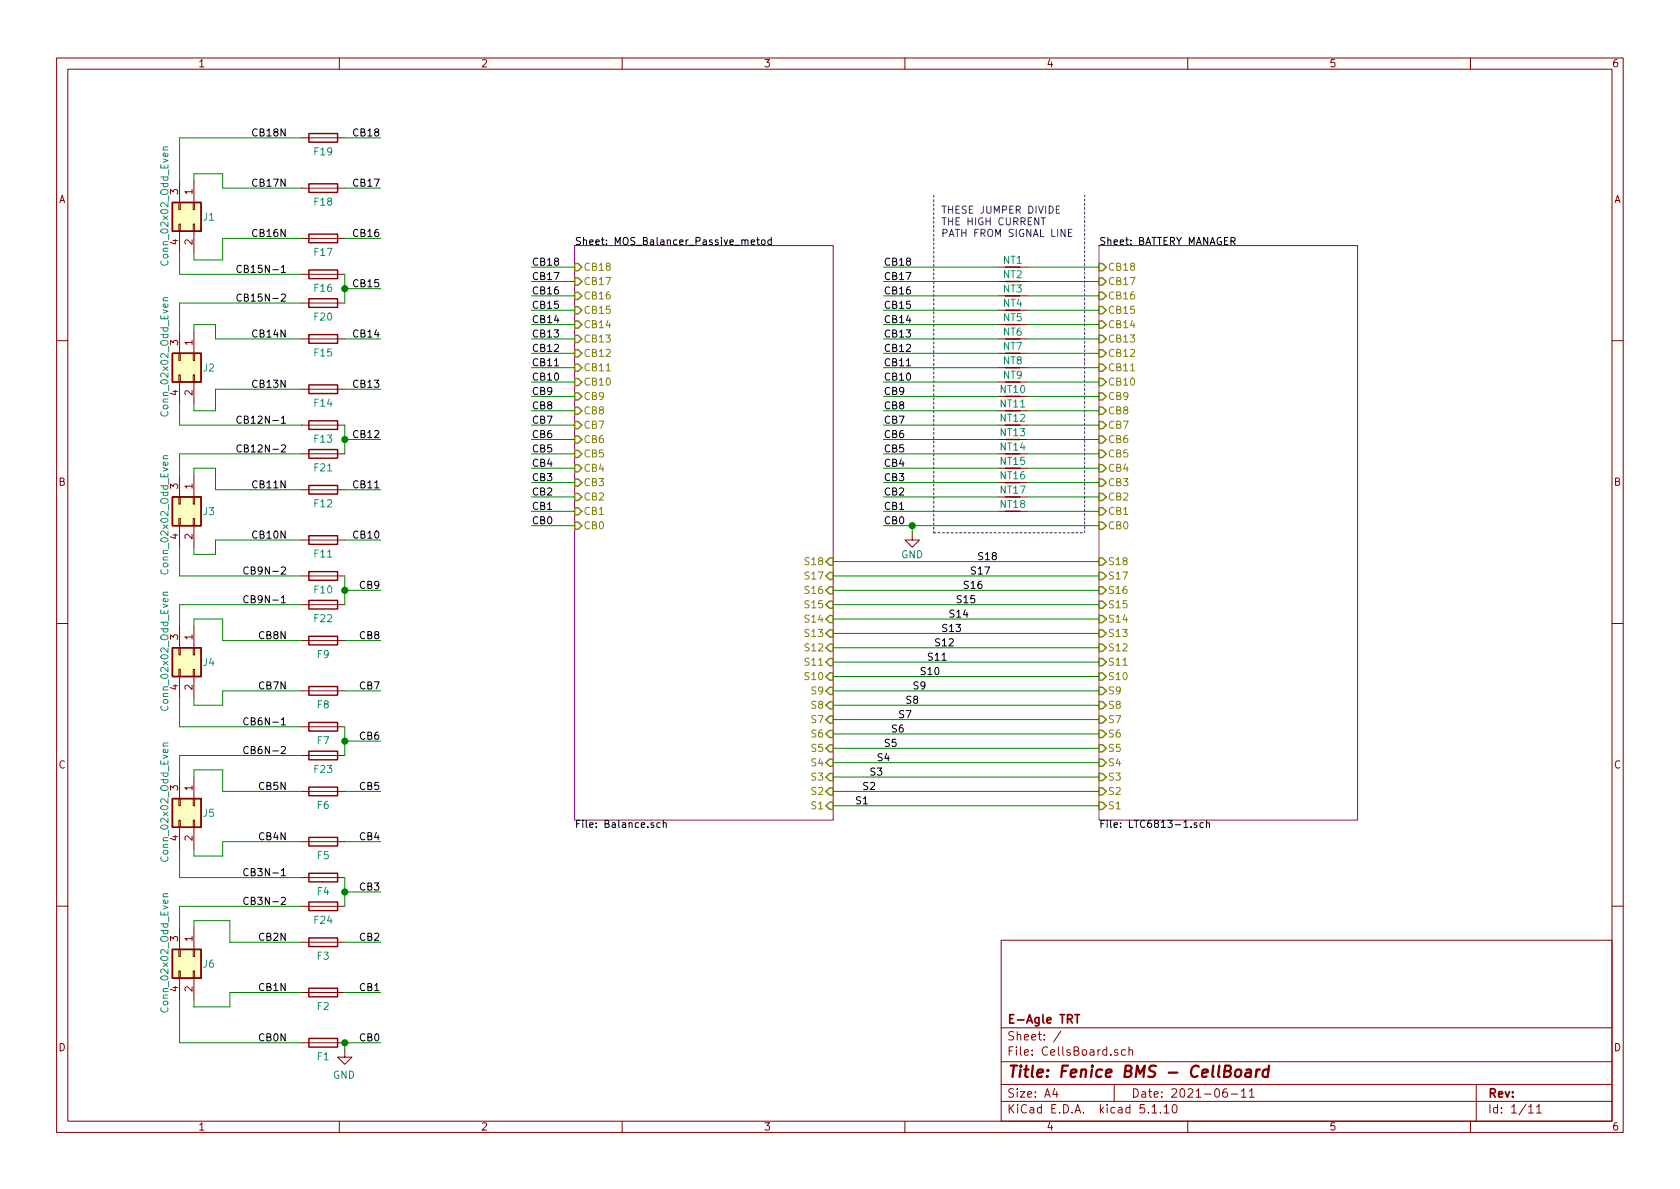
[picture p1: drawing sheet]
<svg xmlns="http://www.w3.org/2000/svg" width="297mm" height="210mm" viewBox="0 0 297 210" stroke-linecap="round" stroke-linejoin="round" font-family="sans-serif">
<g fill="none" stroke="#840000" stroke-width=".18">
<path d="M10 10.3h277v189.9h-277zM12 12.2h273v186.1h-273zM60 10.3v1.9M110 10.3v1.9M160 10.3v1.9M210 10.3v1.9M260 10.3v1.9M31.6 35.8h.3v1.3h-.3zM31.6 39.6h.3v1.3h-.3zM31.7 32v3.8M34.2 35.8h.2v1.3h-.2zM34.2 39.6h.2v1.3h-.2z"/>
<path d="M34.3 32v3.8M53.3 33.3h7.7M53.3 24.4h7.7M31.7 40.9v3.8M31.7 58.7v3.8M34.3 40.9v3.8M34.3 58.7v3.8M53.3 53.6h7.7M53.3 59.9h7.7M53.3 48.5h7.7M53.3 42.2h7.7M176.5 59.9h5.1"/>
<path d="M176.5 54.9h5.1M176.5 47.2h5.1M176.5 52.3h5.1M176.5 49.8h5.1M176.5 57.4h5.1M10 60.2h2M31.6 62.5h.3v1.2h-.3zM31.6 66.3h.3v1.3h-.3zM31.7 67.6v3.8M34.2 62.5h.2v1.2h-.2zM34.2 66.3h.2v1.3h-.2zM34.3 67.6v3.8"/>
<path d="M53.3 75.2h7.7M53.3 68.8h7.7M176.5 67.6h5.1M176.5 65h5.1M176.5 62.5h5.1M179.1 72.6h2.5M285 60.2h2M31.6 87.9h.3v1.2h-.3zM31.6 91.7h.3v1.3h-.3zM31.7 84.1v3.8M31.7 93v3.8M34.2 87.9h.2v1.2h-.2z"/>
<path d="M34.2 91.7h.2v1.3h-.2zM34.3 84.1v3.8M34.3 93v3.8M53.3 80.3h7.7M53.3 95.5h7.7M53.3 86.6h7.7M161.3 94.2v1.3h-1.3l1.3 1.3 1.3-1.3h-1.3M10 110.3h2M31.6 114.5h.3v1.3h-.3zM31.6 118.4h.3v1.2h-.3zM31.7 110.7v3.8M31.7 119.6v3.8"/>
<path d="M34.2 114.5h.2v1.3h-.2zM34.2 118.4h.2v1.2h-.2zM34.3 110.7v3.8M34.3 119.6v3.8M53.3 113.3h7.7M53.3 106.9h7.7M53.3 101.8h7.7M285 110.3h2M31.7 137.4v3.8M34.3 137.4v3.8M53.3 133.6h7.7M53.3 139.9h7.7"/>
<path d="M53.3 128.5h7.7M53.3 122.2h7.7M31.6 141.2h.3v1.3h-.3zM31.6 145h.3v1.3h-.3zM31.7 146.3v3.8M34.2 141.2h.2v1.3h-.2zM34.2 145h.2v1.3h-.2zM34.3 146.3v3.8M53.3 155.2h7.7M53.3 148.8h7.7M10 160.2h2M31.6 167.9h.3v1.3h-.3z"/>
<path d="M31.6 171.7h.3v1.3h-.3zM31.7 164.1v3.8M31.7 173v3.8M34.2 167.9h.2v1.3h-.2zM34.2 171.7h.2v1.3h-.2zM34.3 164.1v3.8M34.3 173v3.8M53.3 166.6h7.7M53.3 160.3h7.7M53.3 175.5h7.7M177 166.3h108v32h-108zM285 160.2h2"/>
<path d="M53.3 184.4h7.7M60 198.3v1.9M61 185.7v1.2h-1.3l1.3 1.3 1.2-1.3h-1.2M110 198.3v1.9M160 198.3v1.9M177 194.8h108M177 191.8h108M177 187.8h108M177 181.8h108M186.5 192.5l-.4 1h1M186.8 193v1M187.6 182.3l-1.3 2"/>
<path d="M197 191.8v3M197.6 185.7l-.3-.1-.2 .2v.2l.5 .2v.3h-.5M199 185.7l-.4-.1-.3 .3v.6l.3 .1 .4-.1M199.6 185.7l.2-.1 .4 .1 .1 .9M199.6 185.1v1.5M203.7 195.8l.4-.5v1.5M203.7 196.8h.8M205.2 196.7v.1M205.8 195.8l.4-.5v1.5M205.8 196.8h.9M207.5 195.4l.2-.1a.94 .94 0 0 1 0 1.5h-.1a1 1 0 0 1-.1-1.4zM210 198.3v1.9"/>
<path d="M216.9 192.5a.62 .62 0 0 0-.7 .7l.1 .7 .2 .1 .5-.1v-.5l-.1-.2-.4-.1-.3 .3M217.7 193.5h1.1M219.5 193l.4-.5v1.5M219.5 194h.8M220.9 193l.4-.5v1.5M220.9 194h.9M260 198.3v1.9M261 191.8v6.5M270.3 195.8l.4-.5v1.5M270.3 196.8h.8M271.7 195.8l.4-.5v1.5M271.7 196.8h.8"/>
</g>
<path d="M218.5 189.3a.53 .53 0 0 1 .6-.2 .53 .53 0 0 1 .4 .4l-.1 .6a.56 .56 0 0 1-.5 .4 .56 .56 0 0 1-.6-.4zM220.4 189.2h.7v1.2M221.2 189.6l-.7 .1a.4 .4 0 0 0-.3 .3 .4 .4 0 0 0 .2 .4l.7-.1M222.2 189.1l-.2 1.3M222.8 189.1a.54 .54 0 0 0-.7 .4M224.3 189.2a.68 .68 0 0 0-1 .3l-.1 .6 .2 .2 .2 .1 .6-.1M224.4 188.4l-.3 2" fill="none" stroke="#840000" stroke-width=".41"/>
<path d="M190 179.4h.9M190.5 179.4v1.5" fill="none" stroke="#840000" stroke-width=".3"/>
<path d="M101.6 43.4h45.7v101.6h-45.7zM194.3 43.4h45.7v101.6h-45.7z" fill="none" stroke="#840084" stroke-width=".18"/>
<g fill="none" stroke="#000" stroke-width=".18">
<path d="M42.7 52.1a.6 .6 0 0 0-.9 .4 .6 .6 0 0 0 .6 .8l.3-.2M42.7 47a.6 .6 0 0 0-.9 .4 .6 .6 0 0 0 .6 .8l.3-.1M132.8 42.8l.6-.1-.1-.2-.3-.1-.2 .2 .1 .6h.4M133.8 42.4h.5M134 42v1.1l.3 .2M134.7 42.5l.4-.1 .1 .1v.7l-.3 .1-.3-.3zM136.4 42.5l-.4-.1-.2 .2 .1 .6h.5M136.4 42v1.3M217.7 42.6h.6l.1-.2-.1-.3-.2-.1h-.4v1.3M218 42.6l.4 .7M42.7 78.8a.6 .6 0 0 0-.9 .4 .6 .6 0 0 0 .6 .7l.3-.1M42.7 73.7a.6 .6 0 0 0-.9 .4 .6 .6 0 0 0 .6 .7l.3-.1"/>
<path d="M98 64.7h.8M160.3 64.7h.7M43.9 105.5a.5 .5 0 0 0-.7 0 .5 .5 0 0 0-.1 .6 .45 .45 0 0 0 .2 .4 .45 .45 0 0 0 .6 0M43.9 100.4a.5 .5 0 0 0-.7 0 .5 .5 0 0 0-.1 .6 .45 .45 0 0 0 .2 .5 .45 .45 0 0 0 .6-.1M166.5 116.8h.8M43.9 132.1a.5 .5 0 0 0-.7 0 .5 .5 0 0 0-.1 .6 .45 .45 0 0 0 .2 .5 .45 .45 0 0 0 .6-.1M43.9 127a.5 .5 0 0 0-.7 .1 .5 .5 0 0 0-.1 .6 .45 .45 0 0 0 .2 .4 .45 .45 0 0 0 .6 0M43.9 158.8a.5 .5 0 0 0-.7 0 .5 .5 0 0 0-.1 .6 .45 .45 0 0 0 .2 .5 .45 .45 0 0 0 .6-.1M43.9 153.7a.5 .5 0 0 0-.7 0 .5 .5 0 0 0-.1 .6 .45 .45 0 0 0 .2 .5 .45 .45 0 0 0 .6-.1M115.6 145.5h-.3l-.2 .2v.1l.5 .2v.3h-.5M116.7 145.5h-.3l-.3 .2 .1 .6h.5M117.3 145.6l.1-.1h.4v.8"/>
<path d="M117.3 145.1v1.2M211.6 145.5h-.3l-.2 .2 .1 .1 .4 .2v.3h-.5M212.8 145.5h-.4l-.2 .2 .1 .6h.5M213.3 145.6l.2-.1h.3v.8M213.3 145.1v1.2"/>
</g>
<g fill="none" stroke="#848400" stroke-width=".25">
<path d="M101.6 59.3h.6l.7 .6-.7 .7h-.6zM101.6 56.8h.6l.7 .6-.7 .6h-.6zM101.6 54.2h.6l.7 .7-.7 .6h-.6zM101.6 51.7h.6l.7 .6-.7 .7h-.6zM101.6 49.1h.6l.7 .7-.7 .6h-.6zM101.6 46.6h.6l.7 .6-.7 .7h-.6zM194.3 59.3h.6l.7 .6-.7 .7h-.6zM194.3 56.8h.6l.7 .6-.7 .6h-.6zM194.3 54.2h.6l.7 .7-.7 .6h-.6zM194.3 51.7h.6l.7 .6-.7 .7h-.6zM194.3 49.1h.6l.7 .7-.7 .6h-.6zM194.3 46.6h.6l.7 .6-.7 .7h-.6z"/>
<path d="M101.6 79.6h.6l.7 .7-.7 .6h-.6zM101.6 77.1h.6l.7 .6-.7 .7h-.6zM101.6 74.5h.6l.7 .7-.7 .6h-.6zM101.6 72h.6l.7 .6-.7 .7h-.6zM101.6 69.5h.6l.7 .6-.7 .6h-.6zM101.6 66.9h.6l.7 .7-.7 .6h-.6zM101.6 64.4h.6l.7 .6-.7 .7h-.6zM101.6 61.8h.6l.7 .7-.7 .6h-.6zM194.3 79.6h.6l.7 .7-.7 .6h-.6zM194.3 77.1h.6l.7 .6-.7 .7h-.6zM194.3 74.5h.6l.7 .7-.7 .6h-.6zM194.3 72h.6l.7 .6-.7 .7h-.6z"/>
<path d="M194.3 69.5h.6l.7 .6-.7 .6h-.6zM194.3 66.9h.6l.7 .7-.7 .6h-.6zM194.3 64.4h.6l.7 .6-.7 .7h-.6zM194.3 61.8h.6l.7 .7-.7 .6h-.6zM101.6 92.3h.6l.7 .7-.7 .6h-.6zM101.6 89.8h.6l.7 .6-.7 .7h-.6zM101.6 87.2h.6l.7 .7-.7 .6h-.6zM101.6 84.7h.6l.7 .6-.7 .7h-.6zM101.6 82.2h.6l.7 .6-.7 .6h-.6zM146.7 98.7h.6v1.2h-.6l-.7-.6zM194.3 98.7h.6l.7 .6-.7 .6h-.6zM194.3 92.3h.6l.7 .7-.7 .6h-.6z"/>
<path d="M194.3 89.8h.6l.7 .6-.7 .7h-.6zM194.3 87.2h.6l.7 .7-.7 .6h-.6zM194.3 84.7h.6l.7 .6-.7 .7h-.6zM194.3 82.2h.6l.7 .6-.7 .6h-.6zM146 119.6l.7-.6h.6v1.3h-.6zM146 112l.7-.6h.6v1.2h-.6zM146 106.9l.7-.6h.6v1.3h-.6zM146 101.8l.7-.6h.6v1.3h-.6zM146.7 116.5h.6v1.2h-.6l-.7-.6zM146.7 113.9h.6v1.3h-.6l-.7-.7zM146.7 108.8h.6v1.3h-.6l-.7-.6zM146.7 103.8h.6v1.2h-.6l-.7-.6z"/>
<path d="M194.3 119h.6l.7 .6-.7 .7h-.6zM194.3 116.5h.6l.7 .6-.7 .6h-.6zM194.3 113.9h.6l.7 .6-.7 .7h-.6zM194.3 111.4h.6l.7 .6-.7 .6h-.6zM194.3 108.8h.6l.7 .7-.7 .6h-.6zM194.3 106.3h.6l.7 .6-.7 .7h-.6zM194.3 103.8h.6l.7 .6-.7 .6h-.6zM194.3 101.2h.6l.7 .6-.7 .7h-.6zM146 134.9l.7-.7h.6v1.3h-.6zM146 124.7l.7-.6h.6v1.2h-.6zM146.7 139.3h.6v1.3h-.6l-.7-.7zM146.7 136.8h.6v1.2h-.6l-.7-.6z"/>
<path d="M146.7 131.7h.6v1.3h-.6l-.7-.7zM146.7 129.2h.6v1.2h-.6l-.7-.6zM146.7 126.6h.6v1.3h-.6l-.7-.7zM146.7 121.5h.6v1.3h-.6l-.7-.6zM194.3 139.3h.6l.7 .6-.7 .7h-.6zM194.3 136.8h.6l.7 .6-.7 .6h-.6zM194.3 134.2h.6l.7 .7-.7 .6h-.6zM194.3 131.7h.6l.7 .6-.7 .7h-.6zM194.3 129.2h.6l.7 .6-.7 .6h-.6zM194.3 126.6h.6l.7 .6-.7 .7h-.6zM194.3 124.1h.6l.7 .6-.7 .6h-.6zM194.3 121.5h.6l.7 .7-.7 .6h-.6z"/>
<path d="M146.7 141.9h.6v1.2h-.6l-.7-.6zM194.3 141.9h.6l.7 .6-.7 .6h-.6z"/>
</g>
<path d="M107.2 65.6h.7M199.9 65.6h.7M198.6 117.6h.7" fill="none" stroke="#848400" stroke-width=".18"/>
<g fill="none" stroke="#840000" stroke-width=".25">
<path d="M30.5 35.8h5.1v5.1h-5.1zM54.6 32.5h5.1v1.5h-5.1zM54.6 23.6h5.1v1.5h-5.1zM54.6 52.8h5.1v1.6h-5.1zM54.6 59.2h5.1v1.5h-5.1zM54.6 47.7h5.1v1.6h-5.1zM54.6 41.4h5.1v1.5h-5.1zM30.5 62.5h5.1v5.1h-5.1zM54.6 79.5h5.1v1.5h-5.1zM54.6 74.4h5.1v1.5h-5.1zM54.6 68.1h5.1v1.5h-5.1zM30.5 87.9h5.1v5.1h-5.1z"/>
<path d="M54.6 94.7h5.1v1.6h-5.1zM54.6 85.8h5.1v1.6h-5.1zM30.5 114.5h5.1v5.1h-5.1zM54.6 112.5h5.1v1.5h-5.1zM54.6 106.2h5.1v1.5h-5.1zM54.6 101.1h5.1v1.5h-5.1zM54.6 132.8h5.1v1.6h-5.1zM54.6 139.2h5.1v1.5h-5.1zM54.6 127.8h5.1v1.5h-5.1zM54.6 121.4h5.1v1.5h-5.1zM30.5 141.2h5.1v5.1h-5.1zM54.6 154.4h5.1v1.6h-5.1z"/>
<path d="M54.6 148.1h5.1v1.5h-5.1zM54.6 159.5h5.1v1.5h-5.1zM30.5 167.9h5.1v5.1h-5.1zM54.6 165.9h5.1v1.5h-5.1zM54.6 174.7h5.1v1.6h-5.1zM54.6 183.6h5.1v1.6h-5.1z"/>
</g>
<g fill="#ffffc2" stroke="#ffffc2" stroke-width=".18">
<path d="M30.5 35.8h5.1v5.1h-5.1z"/>
<path d="M30.5 167.9h5.1v5.1h-5.1z"/>
<path d="M30.5 62.5h5.1v5.1h-5.1z"/>
<path d="M30.5 141.2h5.1v5.1h-5.1z"/>
<path d="M30.5 87.9h5.1v5.1h-5.1z"/>
<path d="M30.5 114.5h5.1v5.1h-5.1z"/>
</g>
<path d="M28.9 26.5h.8M29.7 26h-.8v.3l.1 .2M28.9 53.2h.8M29.7 52.6l-.8 .1v.3l.1 .2M28.9 81.1h.8M29.7 80.6h-.8v.3l.1 .2M28.9 105.3h.8M29.7 104.7l-.8 .1v.3l.1 .2M28.9 131.9h.8M29.7 131.4h-.8v.3l.1 .2M28.9 158.6h.8M29.7 158.1h-.8v.3l.1 .2" fill="none" stroke="#008484" stroke-width=".18"/>
<path d="M165.1 34.5v59.7M165.1 94.2h26.7M191.8 94.2v-59.7" fill="none" stroke="#0000c2" stroke-width=".18" stroke-dasharray=".4 .4"/>
<g fill="none" stroke="#008400" stroke-width=".18">
<path d="M34.3 32v-1.3h5.1v2.6h13.9M53.3 24.4h-21.6v7.6M61 33.3h6.3M61 24.4h6.3M31.7 44.7v3.8h21.6M34.3 58.7v-1.3h3.8v2.5h15.2M53.3 53.6h-21.6v5.1M53.3 42.2h-13.9v3.8h-5.1v-1.3M61 59.9h6.3M61 51h6.3M61 42.2h6.3M61 48.5v5.1"/>
<path d="M94 59.9h7.6M94 57.4h7.6M94 47.2h7.6M94 54.9h7.6M94 52.3h7.6M94 49.8h7.6M156.2 59.9h20.3M156.2 57.4h20.3M156.2 47.2h20.3M156.2 54.9h20.3M156.2 52.3h20.3M156.2 49.8h20.3"/>
<path d="M181.6 59.9h12.7M181.6 57.4h12.7M181.6 47.2h12.7M181.6 54.9h12.7M181.6 52.3h12.7M181.6 49.8h12.7M31.7 71.4v3.8h21.6M53.3 68.8h-15.2v3.8h-3.8v-1.2M61 77.7h6.3M61 68.8h6.3M61 75.2v5.1M94 77.7h7.6"/>
<path d="M94 75.2h7.6M94 72.6h7.6M94 70.1h7.6M94 67.6h7.6M94 65h7.6M94 62.5h7.6M156.2 77.7h20.3M156.2 75.2h20.3M156.2 72.6h20.3M156.2 70.1h20.3M156.2 67.6h20.3M156.2 65h20.3"/>
<path d="M156.2 62.5h20.3M181.6 77.7h12.7M181.6 75.2h12.7M181.6 72.6h12.7M181.6 70.1h12.7M181.6 67.6h12.7M181.6 65h12.7M181.6 62.5h12.7M31.7 96.8v5h21.6M34.3 84.1v-1.3h3.8v3.8h15.2M53.3 80.3h-21.6v3.8M53.3 95.5h-15.2v2.5h-3.8v-1.2"/>
<path d="M61 95.5h6.3M61 86.6h6.3M94 93h7.6M94 80.3h7.6M94 90.4h7.6M94 82.8h7.6M94 85.3h7.6M94 87.9h7.6M147.3 99.3h47M156.2 93h38.1M156.2 80.3h20.3M156.2 90.4h20.3"/>
<path d="M156.2 82.8h20.3M156.2 85.3h20.3M156.2 87.9h20.3M161.3 93v1.2M181.6 80.3h12.7M181.6 90.4h12.7M181.6 82.8h12.7M181.6 85.3h12.7M181.6 87.9h12.7M34.3 110.7v-1.2h5.1v3.8h13.9M53.3 106.9h-21.6v3.8M61 113.3h6.3"/>
<path d="M61 104.4h6.3M61 101.8v5.1M147.3 104.4h47M147.3 106.9h47M147.3 101.8h47M147.3 109.5h47M147.3 119.6h47M147.3 117.1h47M147.3 114.5h47M147.3 112h47M31.7 123.4v5.1h21.6M34.3 137.4v-1.3h5.1v3.8h13.9"/>
<path d="M53.3 133.6h-21.6v3.8M53.3 122.2h-13.9v2.5h-5.1v-1.3M61 139.9h6.3M61 131.1h6.3M61 122.2h6.3M61 128.5v5.1M147.3 139.9h47M147.3 122.2h47M147.3 124.7h47M147.3 137.4h47M147.3 134.9h47M147.3 132.3h47"/>
<path d="M147.3 129.8h47M147.3 127.2h47M31.7 150.1v5.1h21.6M53.3 148.8h-13.9v2.6h-5.1v-1.3M61 148.8h6.3M61 155.2v5.1M61 157.7h6.3M147.3 142.5h47M31.7 176.8v7.6h21.6M34.3 164.1v-1.3h6.3v3.8h12.7M53.3 175.5h-12.7v2.5h-6.3v-1.2M53.3 160.3h-21.6v3.8"/>
<path d="M61 175.5h6.3M61 166.6h6.3M67.3 184.4h-6.3v1.3"/>
</g>
<path d="M184.1 38.5h.7M186.8 37.1h.4M187.4 36.4h-.6v1.3h.6M188.9 41.2h.5M189.5 40.6h-.6v1.2h.6" fill="none" stroke="#0000c2" stroke-width=".18"/>
<g fill="#008400" stroke="#008400" stroke-width=".25">
<circle cx="61" cy="184.4" r=".51"/>
<circle cx="161.3" cy="93" r=".51"/>
<circle cx="61" cy="77.7" r=".51"/>
<circle cx="61" cy="157.7" r=".51"/>
<circle cx="61" cy="104.4" r=".51"/>
<circle cx="61" cy="51" r=".51"/>
<circle cx="61" cy="131.1" r=".51"/>
</g>
<text font-size="2.8" fill="#840000" x="178" y="190.5">Title: Fenice BMS - CellBoard</text>
<g font-size="2.1" fill="#840000">
<text x="178" y="184">Sheet: /</text>
<text x="178" y="181">E-Agle TRT</text>
<text x="178" y="186.7">File: CellsBoard.sch</text>
<text x="178" y="196.9">KiCad E.D.A. kicad 5.1.10</text>
<text x="178" y="194.1">Size: A4</text>
<text x="200" y="194.1">Date: 2021-06-11</text>
<text x="263" y="194.1">Rev:</text>
<text x="263" y="196.9">Id: 1/11</text>
</g>
<g font-size="1.8" fill="#840000">
<text x="35" y="11.9">1</text>
<text x="85" y="11.9">2</text>
<text x="135" y="11.9">3</text>
<text x="185" y="11.9">4</text>
<text x="235" y="11.9">5</text>
<text x="285" y="11.9">6</text>
<text x="10.4" y="35.9">A</text>
<text x="31.5" y="34.4" transform="rotate(-90 31.5 34.4)">3</text>
<text x="34" y="34.4" transform="rotate(-90 34 34.4)">1</text>
<text x="285.4" y="35.9">A</text>
<text x="31.5" y="43.3" transform="rotate(-90 31.5 43.3)">4</text>
<text x="34" y="43.3" transform="rotate(-90 34 43.3)">2</text>
<text x="31.5" y="61.1" transform="rotate(-90 31.5 61.1)">3</text>
<text x="34" y="61.1" transform="rotate(-90 34 61.1)">1</text>
<text x="31.5" y="69.9" transform="rotate(-90 31.5 69.9)">4</text>
<text x="34" y="69.9" transform="rotate(-90 34 69.9)">2</text>
<text x="10.4" y="85.9">B</text>
<text x="31.5" y="86.5" transform="rotate(-90 31.5 86.5)">3</text>
<text x="34" y="86.5" transform="rotate(-90 34 86.5)">1</text>
<text x="285.4" y="85.9">B</text>
<text x="31.5" y="95.3" transform="rotate(-90 31.5 95.3)">4</text>
<text x="34" y="95.3" transform="rotate(-90 34 95.3)">2</text>
<text x="31.5" y="113.1" transform="rotate(-90 31.5 113.1)">3</text>
<text x="34" y="113.1" transform="rotate(-90 34 113.1)">1</text>
<text x="31.5" y="122" transform="rotate(-90 31.5 122)">4</text>
<text x="34" y="122" transform="rotate(-90 34 122)">2</text>
<text x="10.4" y="135.9">C</text>
<text x="285.4" y="135.9">C</text>
<text x="31.5" y="139.8" transform="rotate(-90 31.5 139.8)">3</text>
<text x="34" y="139.8" transform="rotate(-90 34 139.8)">1</text>
<text x="31.5" y="148.7" transform="rotate(-90 31.5 148.7)">4</text>
<text x="34" y="148.7" transform="rotate(-90 34 148.7)">2</text>
<text x="31.5" y="166.5" transform="rotate(-90 31.5 166.5)">3</text>
<text x="34" y="166.5" transform="rotate(-90 34 166.5)">1</text>
<text x="31.5" y="175.4" transform="rotate(-90 31.5 175.4)">4</text>
<text x="34" y="175.4" transform="rotate(-90 34 175.4)">2</text>
<text x="10.4" y="185.9">D</text>
<text x="285.4" y="185.9">D</text>
<text x="35" y="199.9">1</text>
<text x="85" y="199.9">2</text>
<text x="135" y="199.9">3</text>
<text x="185" y="199.9">4</text>
<text x="235" y="199.9">5</text>
<text x="285" y="199.9">6</text>
</g>
<g font-size="1.8">
<text x="45" y="24.1">CB18N</text>
<text x="62.8" y="24.1">CB18</text>
<text x="45" y="33">CB17N</text>
<text x="62.8" y="33">CB17</text>
<text x="45" y="41.9">CB16N</text>
<text x="62.8" y="41.9">CB16</text>
<text x="94" y="47">CB18</text>
<text x="101.6" y="43.3">Sheet: MOS_Balancer_Passive_metod</text>
<text x="156.2" y="47">CB18</text>
<text x="194.3" y="43.3">Sheet: BATTERY MANAGER</text>
<text x="43.4" y="53.3">CB15N-2</text>
<text x="43.4" y="48.3">CB15N-1</text>
<text x="62.8" y="50.8">CB15</text>
<text x="94" y="49.5">CB17</text>
<text x="94" y="52.1">CB16</text>
<text x="156.2" y="52.1">CB16</text>
<text x="156.2" y="49.5">CB17</text>
<text x="45" y="59.7">CB14N</text>
<text x="62.8" y="59.7">CB14</text>
<text x="94" y="54.6">CB15</text>
<text x="94" y="59.7">CB13</text>
<text x="94" y="57.1">CB14</text>
<text x="156.2" y="59.7">CB13</text>
<text x="156.2" y="57.1">CB14</text>
<text x="156.2" y="54.6">CB15</text>
<text x="94" y="64.8">CB11</text>
<text x="94" y="62.2">CB12</text>
<text x="156.2" y="62.2">CB12</text>
<text x="156.2" y="64.8">CB11</text>
<text x="45" y="68.6">CB13N</text>
<text x="62.8" y="68.6">CB13</text>
<text x="94" y="69.8">CB9</text>
<text x="94" y="67.3">CB10</text>
<text x="156.2" y="69.8">CB9</text>
<text x="156.2" y="67.3">CB10</text>
<text x="43.4" y="74.9">CB12N-1</text>
<text x="62.8" y="77.5">CB12</text>
<text x="94" y="77.5">CB6</text>
<text x="94" y="74.9">CB7</text>
<text x="94" y="72.4">CB8</text>
<text x="156.2" y="77.5">CB6</text>
<text x="156.2" y="74.9">CB7</text>
<text x="156.2" y="72.4">CB8</text>
<text x="43.4" y="80">CB12N-2</text>
<text x="94" y="82.5">CB4</text>
<text x="94" y="80">CB5</text>
<text x="156.2" y="82.5">CB4</text>
<text x="156.2" y="80">CB5</text>
<text x="45" y="86.4">CB11N</text>
<text x="62.8" y="86.4">CB11</text>
<text x="94" y="87.6">CB2</text>
<text x="94" y="85.1">CB3</text>
<text x="156.2" y="87.6">CB2</text>
<text x="156.2" y="85.1">CB3</text>
<text x="45" y="95.2">CB10N</text>
<text x="62.8" y="95.2">CB10</text>
<text x="94" y="90.2">CB1</text>
<text x="94" y="92.7">CB0</text>
<text x="156.2" y="90.2">CB1</text>
<text x="156.2" y="92.7">CB0</text>
<text x="44.4" y="101.6">CB9N-2</text>
<text x="171.4" y="101.6">S17</text>
<text x="172.7" y="99.1">S18</text>
<text x="44.4" y="106.7">CB9N-1</text>
<text x="63.8" y="104.1">CB9</text>
<text x="168.9" y="106.7">S15</text>
<text x="170.2" y="104.1">S16</text>
<text x="46" y="113">CB8N</text>
<text x="63.8" y="113">CB8</text>
<text x="166.4" y="111.8">S13</text>
<text x="167.6" y="109.2">S14</text>
<text x="162.6" y="119.4">S10</text>
<text x="163.8" y="116.8">S11</text>
<text x="165.1" y="114.3">S12</text>
<text x="46" y="121.9">CB7N</text>
<text x="63.8" y="121.9">CB7</text>
<text x="160" y="124.5">S8</text>
<text x="161.3" y="121.9">S9</text>
<text x="44.4" y="128.3">CB6N-1</text>
<text x="63.8" y="130.8">CB6</text>
<text x="157.5" y="129.5">S6</text>
<text x="158.7" y="127">S7</text>
<text x="44.4" y="133.3">CB6N-2</text>
<text x="153.7" y="137.2">S3</text>
<text x="154.9" y="134.6">S4</text>
<text x="156.2" y="132.1">S5</text>
<text x="46" y="139.7">CB5N</text>
<text x="63.8" y="139.7">CB5</text>
<text x="151.1" y="142.2">S1</text>
<text x="152.4" y="139.7">S2</text>
<text x="46" y="148.6">CB4N</text>
<text x="63.8" y="148.6">CB4</text>
<text x="101.6" y="146.4">File: Balance.sch</text>
<text x="194.3" y="146.4">File: LTC6813-1.sch</text>
<text x="44.4" y="154.9">CB3N-1</text>
<text x="44.4" y="160">CB3N-2</text>
<text x="63.8" y="157.5">CB3</text>
<text x="46" y="166.4">CB2N</text>
<text x="63.8" y="166.4">CB2</text>
<text x="46" y="175.3">CB1N</text>
<text x="63.8" y="175.3">CB1</text>
<text x="46" y="184.1">CB0N</text>
<text x="63.8" y="184.1">CB0</text>
</g>
<g font-size="1.8" fill="#008484">
<text x="55.6" y="27.5">F19</text>
<text x="36" y="39">J1</text>
<text x="55.6" y="36.4">F18</text>
<text x="29.8" y="46.5" transform="rotate(-90 29.8 46.5)">Conn_02x02_Odd_Even</text>
<text x="55.6" y="45.3">F17</text>
<text x="177.4" y="46.7">NT1</text>
<text x="55.6" y="51.6">F16</text>
<text x="177.4" y="51.7">NT3</text>
<text x="177.4" y="49.2">NT2</text>
<text x="55.6" y="56.7">F20</text>
<text x="177.4" y="59.4">NT6</text>
<text x="177.4" y="54.3">NT4</text>
<text x="177.4" y="56.8">NT5</text>
<text x="36" y="65.7">J2</text>
<text x="55.6" y="63">F15</text>
<text x="177.4" y="64.4">NT8</text>
<text x="177.4" y="61.9">NT7</text>
<text x="55.6" y="71.9">F14</text>
<text x="176.9" y="69.5">NT10</text>
<text x="177.4" y="67">NT9</text>
<text x="29.8" y="73.1" transform="rotate(-90 29.8 73.1)">Conn_02x02_Odd_Even</text>
<text x="176.9" y="77.1">NT13</text>
<text x="176.9" y="74.6">NT12</text>
<text x="176.9" y="72.1">NT11</text>
<text x="55.6" y="83.4">F21</text>
<text x="55.6" y="78.3">F13</text>
<text x="176.9" y="82.2">NT15</text>
<text x="176.9" y="79.7">NT14</text>
<text x="55.6" y="89.7">F12</text>
<text x="176.9" y="89.8">NT18</text>
<text x="176.9" y="87.3">NT17</text>
<text x="176.9" y="84.8">NT16</text>
<text x="36" y="91.1">J3</text>
<text x="29.8" y="101.1" transform="rotate(-90 29.8 101.1)">Conn_02x02_Odd_Even</text>
<text x="55.6" y="98.6">F11</text>
<text x="159.3" y="98.7">GND</text>
<text x="55.6" y="104.9">F10</text>
<text x="55.6" y="110">F22</text>
<text x="36" y="117.8">J4</text>
<text x="56.1" y="116.4">F9</text>
<text x="29.8" y="125.2" transform="rotate(-90 29.8 125.2)">Conn_02x02_Odd_Even</text>
<text x="56.1" y="125.3">F8</text>
<text x="56.1" y="131.6">F7</text>
<text x="55.6" y="136.7">F23</text>
<text x="56.1" y="143">F6</text>
<text x="36" y="144.4">J5</text>
<text x="29.8" y="151.9" transform="rotate(-90 29.8 151.9)">Conn_02x02_Odd_Even</text>
<text x="56.1" y="151.9">F5</text>
<text x="56.1" y="158.3">F4</text>
<text x="55.6" y="163.4">F24</text>
<text x="36" y="171.1">J6</text>
<text x="56.1" y="169.7">F3</text>
<text x="29.8" y="178.6" transform="rotate(-90 29.8 178.6)">Conn_02x02_Odd_Even</text>
<text x="56.1" y="178.6">F2</text>
<text x="56.1" y="187.5">F1</text>
<text x="58.9" y="190.7">GND</text>
</g>
<g font-size="1.8" fill="#0000c2">
<text x="166.4" y="37.8">THESE JUMPER DIVIDE</text>
<text x="166.4" y="39.8">THE HIGH CURRENT</text>
<text x="166.4" y="41.9">PATH FROM SIGNAL LINE</text>
</g>
<g font-size="1.8" fill="#848400">
<text x="103.1" y="47.9">CB18</text>
<text x="195.8" y="47.9">CB18</text>
<text x="103.1" y="53">CB16</text>
<text x="103.1" y="50.4">CB17</text>
<text x="195.8" y="53">CB16</text>
<text x="195.8" y="50.4">CB17</text>
<text x="103.1" y="58">CB14</text>
<text x="103.1" y="55.5">CB15</text>
<text x="195.8" y="58">CB14</text>
<text x="195.8" y="55.5">CB15</text>
<text x="103.1" y="65.7">CB11</text>
<text x="103.1" y="63.1">CB12</text>
<text x="103.1" y="60.6">CB13</text>
<text x="195.8" y="65.7">CB11</text>
<text x="195.8" y="63.1">CB12</text>
<text x="195.8" y="60.6">CB13</text>
<text x="103.1" y="70.7">CB9</text>
<text x="103.1" y="68.2">CB10</text>
<text x="195.8" y="70.7">CB9</text>
<text x="195.8" y="68.2">CB10</text>
<text x="103.1" y="75.8">CB7</text>
<text x="103.1" y="73.3">CB8</text>
<text x="195.8" y="75.8">CB7</text>
<text x="195.8" y="73.3">CB8</text>
<text x="103.1" y="83.4">CB4</text>
<text x="103.1" y="80.9">CB5</text>
<text x="103.1" y="78.4">CB6</text>
<text x="195.8" y="83.4">CB4</text>
<text x="195.8" y="80.9">CB5</text>
<text x="195.8" y="78.4">CB6</text>
<text x="103.1" y="88.5">CB2</text>
<text x="103.1" y="86">CB3</text>
<text x="195.8" y="88.5">CB2</text>
<text x="195.8" y="86">CB3</text>
<text x="103.1" y="93.6">CB0</text>
<text x="103.1" y="91.1">CB1</text>
<text x="195.8" y="93.6">CB0</text>
<text x="195.8" y="91.1">CB1</text>
<text x="142.6" y="99.9">S18</text>
<text x="195.8" y="99.9">S18</text>
<text x="142.6" y="107.6">S15</text>
<text x="142.6" y="105">S16</text>
<text x="142.6" y="102.5">S17</text>
<text x="195.8" y="107.6">S15</text>
<text x="195.8" y="105">S16</text>
<text x="195.8" y="102.5">S17</text>
<text x="142.6" y="112.6">S13</text>
<text x="142.6" y="110.1">S14</text>
<text x="195.8" y="112.6">S13</text>
<text x="195.8" y="110.1">S14</text>
<text x="142.6" y="117.7">S11</text>
<text x="142.6" y="115.2">S12</text>
<text x="195.8" y="117.7">S11</text>
<text x="195.8" y="115.2">S12</text>
<text x="142.6" y="120.3">S10</text>
<text x="143.6" y="125.3">S8</text>
<text x="143.6" y="122.8">S9</text>
<text x="195.8" y="125.3">S8</text>
<text x="195.8" y="122.8">S9</text>
<text x="195.8" y="120.3">S10</text>
<text x="143.6" y="130.4">S6</text>
<text x="143.6" y="127.9">S7</text>
<text x="195.8" y="130.4">S6</text>
<text x="195.8" y="127.9">S7</text>
<text x="143.6" y="135.5">S4</text>
<text x="143.6" y="133">S5</text>
<text x="195.8" y="135.5">S4</text>
<text x="195.8" y="133">S5</text>
<text x="143.6" y="143.1">S1</text>
<text x="143.6" y="140.6">S2</text>
<text x="143.6" y="138">S3</text>
<text x="195.8" y="143.1">S1</text>
<text x="195.8" y="140.6">S2</text>
<text x="195.8" y="138">S3</text>
</g>
</svg>
